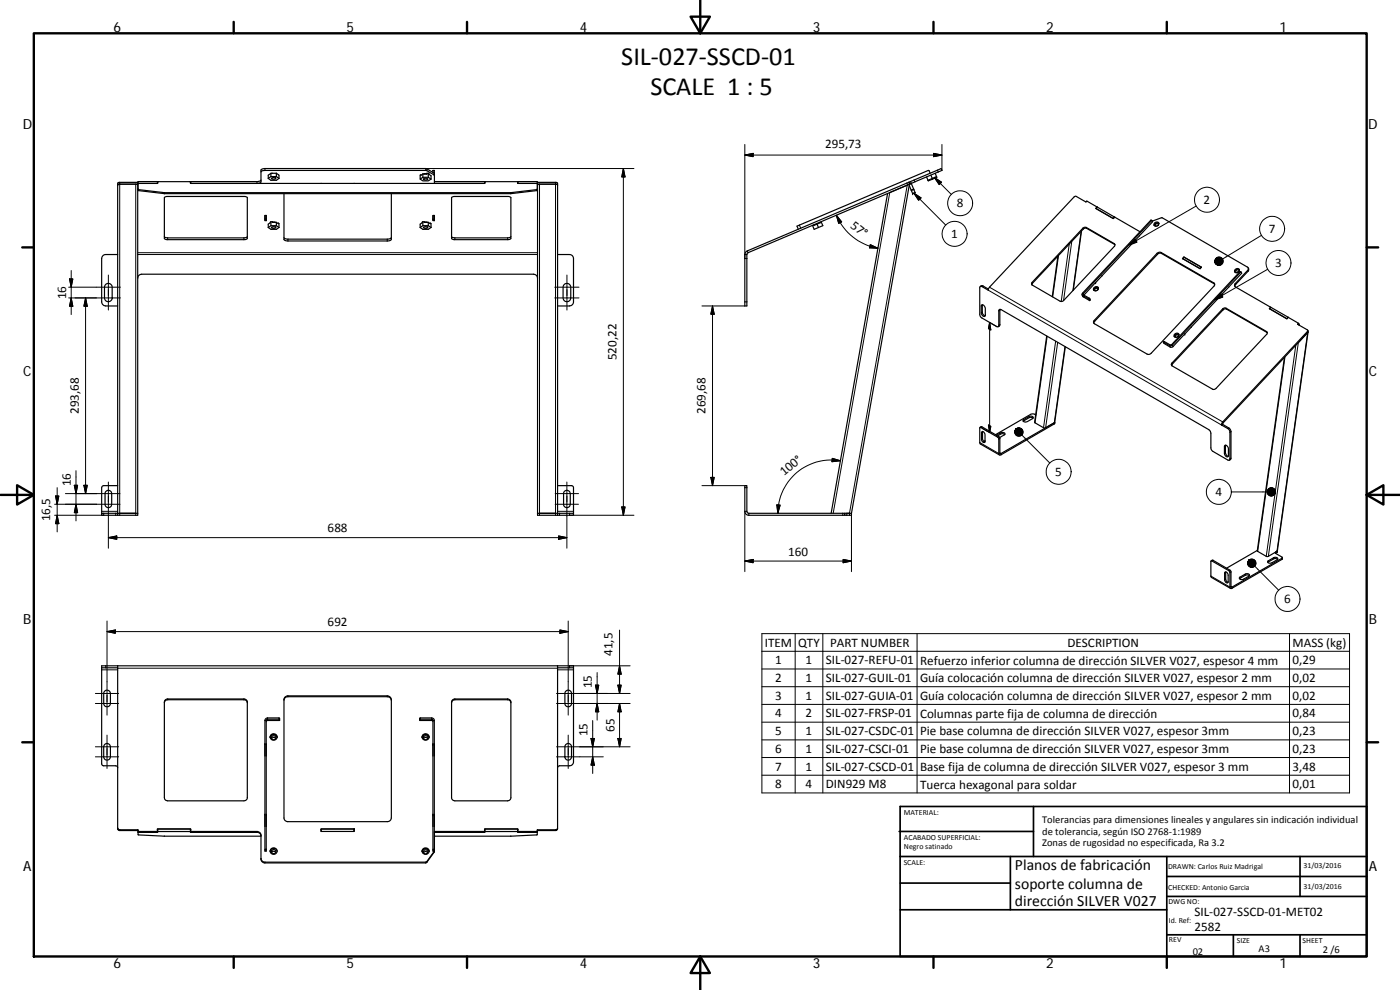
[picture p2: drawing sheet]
<svg xmlns="http://www.w3.org/2000/svg" width="420mm" height="297mm" viewBox="0 0 420 297" stroke-linecap="round" stroke-linejoin="round" font-family="sans-serif">
<g fill="none" stroke="#000" stroke-width=".36">
<path d="M35.4 55.4l5.5-.1 .4 .2v99.1h-10.8v-.6h4.8zM41.4 56.7l.2 .2 7.7 .9h104l7.7-.9 .2-.2v.3l-7.9 1.1h-104l-7.7-.9zM41.4 54.7h-5.7l-.4 .2v.6l.6-.3h5.5M47.2 54.8h.1M49.4 59.2l.9-.3h23.1l.7 .3 .1 12.4-.8 .3h-23.3l-.7-.2zM57.1 54.8h.1M78.3 51.6l.5-.4 .7-.1h48.4l2.5 1.5M81.1 52.2l-.6 .4v.9M81.3 52v1M81.5 53.5l.3-.2a.47 .47 0 0 1 .6-.1 .47 .47 0 0 1 .2 .5l-.7 .1zM81.8 52h1.1M82.9 53h-1.6l-.8 .5"/>
<path d="M82.9 52v1M82.9 53l.8 .5M82.9 52l.6 .4M83.7 53.5l-.8 .6h-1.6l-.8-.6M83.7 52.6v.9M85.2 58.1v13.7l.3 .3 .9 .2h29.8l.9-.2 .3-.3v-13.7M96.3 55h10M96.4 55h-39.3v-.5h-9.8v.5h-5.9h5.8v-.5h-5.8v2.2M106.2 55h39.3v-.5h9.8v.5h5.9h-5.8v-.5h5.8v2.2M126.9 53.2h1.6M126.9 53.2l-.8 .5 .8 .6h1.6l.9-.6M126.9 52.2l-.8 .4v1.1"/>
<path d="M126.9 52.2v1M127.1 53.6l.4-.1a.46 .46 0 0 1 .5-.1 .46 .46 0 0 1 .3 .5l-.3 .1a.57 .57 0 0 1-.9-.4zM128.1 52.2h-.9M128.5 53.2l.9 .5M128.5 52h-.4v.2h-1.2M128.5 52v1.2M128.5 52l.9 .7v1M129.9 51.7v-.6h.4v.9M130.3 52h.1M130.4 52.6l-.1-.7-2.5-1.3h-48.3a.91 .91 0 0 0-1.2 1v2.9l-.7 .5h-20.4v-.5h20.2l.9-.5M130.4 52.6v2.4h15v-.5h-15M135.5 59.2l.8-.3h16.2l.7 .3 .1 12.4-.8 .3h-16.2l-.7-.2z"/>
<path d="M145.4 54.8h.1M155.3 54.8h.1M161.2 54.7h5.7l.4 .2v.6l-.6-.3h-5.5M266.4 58.1l-17 95.9M272.3 55.5l-5.3 2.3M272.9 55.3l-17.4 98.7M273 55.2l-.3-.5-.5 .2-47.9 20.4-.6 .4-.2 .7M273 55.2l-48.5 20.6-.4 .6M273.3 54.5l-.6 .2M273.3 54.5l.2 .5M273.3 54.5l9.1-3.9 .3 .5-9.2 3.9M273.5 55l1.1 2.8-.7 .3-1-2.4"/>
<path d="M273.5 55l-.5 .2M278.1 53.1l.4 1M279.1 52l-.3-.8-.2-.1-39.2 16.7-.2 .1 .4 .9M279.4 52.6l.4 .9M279.8 53.5l.1 .2M279.8 53.5l-1.3 .6M279.9 53.7l-1.3 .6-.1-.2M280.7 52l.4 1M281.1 53l.1 .2-1.3 .5M281.1 53l-1.3 .5M35.3 76.4h-3.9l-.6 .4-.3 .8 .1 13.5 .6 .6 .5 .1h3.6M49.3 71l.2 .2 .8 .2h22.9l.8-.2 .2-.2"/>
<path d="M79.5 64.6h.4v1.6h-.4zM79.5 65.7h.1M79.5 64.6v1.4h.4v-1.4M79.9 65.7h.1M81.3 66.5h.5v.2M81.3 66.5l-.8 .7v1.1M81.3 66.5v1.2M81.5 68.2l.3-.1a.46 .46 0 0 1 .6-.2 .46 .46 0 0 1 .2 .5l-.7 .1zM81.8 66.7h.9M81.8 66.7h1.1M82.9 67.7h-1.6l-.8 .6M82.9 66.7v1"/>
<path d="M82.9 67.7l.8 .6M82.9 66.7l.8 .4v1.2M83.7 68.3l-.8 .5h-1.6l-.8-.5M117.4 71.3l-.4 .3-.8 .2h-30l-1-.5M126.9 66.5l-.8 .7v1.1M126.9 66.5h.4v.2M126.9 66.5v1.2M127.1 68.1h.4a.55 .55 0 0 1 .8 .3l-.4 .1a.47 .47 0 0 1-.5 .1 .47 .47 0 0 1-.3-.5zM127.3 66.7h1M127.3 66.7h1.2M128.5 66.7l.9 .4v1.2M128.5 67.7l.9 .6"/>
<path d="M128.5 67.7h-1.6l-.8 .6M128.5 66.7v1M129.4 68.3l-.9 .5h-1.6l-.8-.5M129.9 64.6h.5v1.6h-.5zM129.9 64.6v1.4h.4v-1.4M130.3 65.7h.1M135.5 71l1 .4h15.8l.8-.2 .2-.2M167.3 76.4h3.9l.7 .4 .2 .8v13.2l-.4 .7-.8 .3h-3.6M223.5 76.4h.6M224.1 76.4v15.4h-.6v-15.4M243.8 67.6l.5 1.2 1.3-.5M245.2 67.2l-1 .5v-.2"/>
<path d="M245.2 67.2l.4 1.1M246.1 66.7l.1 .1-1 .4M246.4 66.5l.5 1.2-1.3 .6M317.5 76.9l-1.7 12.1M324.6 69.3l-2.5 17.8M325 68.5l.3-.3h.7l8.4 4.9 .2 .2-.1 .5-15.3 16.4-.3 .2h-.7l-8.4-4.9-.2-.5zM329.2 62.1l-3-1.8-.4 .3-2.9-1.7-.5 .2-25.4 27.1-.4 .9-2.1-1.2-.4 .1-.1 8.3 .2 .7 5.3 3 .3-.2v-4.7l.2-.3 .4 .1 62.4 36 .6 1.1v4.4l.2 .7 5.3 3 .2-.3v-8.3l-.5-.8-2-1.2M329.2 62.1l-.4 .4 5.3 3.1 .4-.4 7.6 4.3M329.2 62.1h.1M329.3 62.1l5.2 3-.4 .5-5.2-3zM334.5 65.1v.1M334.6 73.4l-8.5-4.9-.9 .1-15.3 16.4-.2 .5"/>
<path d="M342 70.7l3.9-4.2-.2-.3-20.7 22 .1 .2 1.9 1.2 .2 .4-.2 .2M342 70.7v.1M342 70.7l-11.3 12M345.7 66.2l-.3-.1-20.5 21.9-.1 .5 2 1.2 .2 .5M345.8 66.4l3-1.1 25.7 14.9 .1 .8-3.9 4.1-.1 .8 10.7 6.3M346.4 67a.67 .67 0 0 1 1.1-.4 .67 .67 0 0 1-.1 1.1 .62 .62 0 0 1-.8 .1 .62 .62 0 0 1-.2-.8zM347.2 76l.7-.3 .6 .1 15.8 9.1 .2 .5-.1 .3-18.9 20.3-.9 .3-16.1-9.2-.3-.5 .2-.5zM347.5 67.7l-.4 .1M347.7 67.5a.44 .44 0 0 0-.7-.4 .44 .44 0 0 0-.1 .8M347.8 67.1a.87 .87 0 0 0-1.4 .6M354.9 77.6l.4-.4 5.2 3-.4 .4M355 77.6l5.2 3"/>
<path d="M355.3 77.1l5.3 3.1-.4 .4-5.3-3zM355.3 77.1v.1M31.8 85.3a1.15 1.15 0 0 1 1.2-.2 1.15 1.15 0 0 1 .7 1.1v3.2a1.15 1.15 0 0 1-1.2 1.1 1.15 1.15 0 0 1-1.1-1.1v-3.2zM161.3 83.5l-.2-.8-1-.4h-117.6l-.9 .4-.3 .8M169.4 85.3a1.15 1.15 0 0 1 1.2-.2 1.15 1.15 0 0 1 .7 1.1v3.2a1.15 1.15 0 0 1-1.2 1.1 1.15 1.15 0 0 1-1.1-1.1v-3.2zM294.2 85.9l.7-.2 1.7 1M294.7 91.5a1.04 1.04 0 0 1 1 1.1v1.9a.52 .52 0 0 1-.6 .5 .52 .52 0 0 1-.4-.6l-.2-.4v-2.3zM294.8 91.4l.1 2.6 .7 .8M300.1 92.8v4.8l-.5 .4M324.7 88.5l.3 .5 2 1.2M328.3 86.4a.67 .67 0 0 1 .9-.5 .67 .67 0 0 1 .3 1 .66 .66 0 0 1-.9 .4 .66 .66 0 0 1-.3-.9zM328.8 84.8h.1"/>
<path d="M328.8 84.8l-3.5 3.7M329.3 87.1l-.3 .1M329.5 86.9a.44 .44 0 0 0-.6-.3 .44 .44 0 0 0-.2 .7M329.6 86.4a.89 .89 0 0 0-1.3 .7M330.7 82.7h.1M330.8 82.7l-2 2.1M357.5 98.2h.1M357.5 98.2l-2 2M360.5 80.2h.1M364.5 85.3l-16.1-9.3h-.5l-.5 .3-18.9 20.1-.2 .6M366.9 92.7l.5-.3 .6 .1 12.1 7 .2 .3v.4l-15.4 16.4-.7 .3-12.4-7.1-.3-.4zM368.7 86.2l-11.2 12"/>
<path d="M370.8 80.8a.67 .67 0 0 1 1.1 .1 .67 .67 0 0 1-.6 .9 .56 .56 0 0 1-.8-.2 .56 .56 0 0 1 .3-.8zM371.7 81.6l-.5 .2M372 81a.84 .84 0 0 0-1-.2 .84 .84 0 0 0-.4 .8M372.4 81.6l-.3-.1-20.6 22-2.1-1-.2 .2M372.5 81.6l-20.7 21.9-.7 .3-1.9-1.1M372.5 81.6l.1 .4-3.9 4.2M374.6 80.4l.1 .8-3.9 4.1-.2 .7M380.3 99.8l-12.2-7.1h-.7l-15.6 16.5-.2 .5M381 92.6l5.2 3.1M381.3 92.2h.1M381.3 92.2l-.4 .4 5.3 3.1 .4-.5M381.4 92.2l-.4 .4"/>
<path d="M381.4 92.2l5.2 3-.4 .4M386.6 95.2h.1M386.6 95.2l3.1 1.8M389.7 97l-.2 .3 2.9 1.7 .1 .4-25.5 27.2-.4 .9M389.7 97l.1 .3M389.8 97.3l-.1 .1M389.8 97.3l.2 .3M392.5 99.1v.6l-25.6 27.6M392.6 99.6l-9.2 65.6M314.1 100.8l-3.6 25.9 2.9 1.7 3-1.5M319.7 104.1l-3.2 22.6M352.6 100.2a.68 .68 0 0 1 1.2 .1 .68 .68 0 0 1-.7 .9 .56 .56 0 0 1-.7-.3 .56 .56 0 0 1 .2-.7z"/>
<path d="M353.5 101l-.3 .2M353.7 100.9a.44 .44 0 0 0-.7-.4 .44 .44 0 0 0-.1 .7M353.8 100.4a.88 .88 0 0 0-1.3 .6M355.5 100.2h.1M355.5 100.2l-3.8 4h-.5l-1.9-1.2-.1-.3M385.5 107.2l-8.2 58 2.9 1.8 3-1.6M294.6 129.6a.78 .78 0 0 1 1 .9v1.9a.51 .51 0 0 1-.6 .4 .51 .51 0 0 1-.4-.7zM294.9 129.5v2.3l.7 .8M295.6 132.2l-.3 .2M299.1 130.6l1.4-.8a.55 .55 0 0 1 .8-.1 .55 .55 0 0 1 .1 .8l-1.4 .8M301.6 130.4l-.9-.3-1.3 .7M307.1 126l1.9-1.1a.57 .57 0 0 1 .7-.1 .57 .57 0 0 1 .2 .8l-1.6 .9a.71 .71 0 0 1-.8 .1 .71 .71 0 0 1-.4-.6z"/>
<path d="M310 125.5l-1-.2-1.9 1.1M310.8 124.5l-.6-.3h-.8l-10.6 6.2M316.4 126.9l-16.1 9.2-.2-.2-.2-4.7-5.2-3.1-.6 .1M316.5 126.7l-.1 .2M316.5 126.7l-.1 .5-16.3 9.3-.3-.4-.2-4.7-5.4-3.2-.1 4.9 5.8 3.4M366.9 127.3l2.2 1.4 .3 .6v8.2l-.1 .3-.4 .3M366.9 127.3l-.3 .2M367.6 133.6a1.01 1.01 0 0 1 1.1 1.1v2a.52 .52 0 0 1-.6 .4 .52 .52 0 0 1-.5-.5l-.1-.6zM367.8 133.6v2.2a1.24 1.24 0 0 0 .8 1.1M31.8 147.4a1 1 0 0 1 1.1-.2 1 1 0 0 1 .6 .9v3.2a1 1 0 0 1-1 1 1 1 0 0 1-1-1v-3.2zM35.3 145.7h-4.2l-.5 .3-.1 8M41.3 154h-6v.6"/>
<path d="M161.3 154h10.8v.6h-10.8zM161.3 154v-98.5l.5-.2h5.1l.4 .2v99.1M167.3 145.7h4.2l.6 .4v7.9M169.4 147.4a1.02 1.02 0 0 1 1.1-.2 1.02 1.02 0 0 1 .6 .9v3.2a1.01 1.01 0 0 1-1 1 1.01 1.01 0 0 1-1-1v-3.2zM223.5 145.7h.6v7.7l.4 .6h29v.6h-29l-.7-.4-.3-.8zM253.5 154h2v.6h-2M367.7 171.6a.87 .87 0 0 1 .9 1v1.9a.5 .5 0 0 1-.6 .4 .5 .5 0 0 1-.4-.6l-.1-2.5zM367.9 171.6v2.3l.6 .9M372 173.2l1.7-.9a.67 .67 0 0 1 .8-.2 .67 .67 0 0 1 .4 .7l-1.7 1a.67 .67 0 0 1-.8 .1 .67 .67 0 0 1-.4-.7zM375 172.7l-1.1-.2-1.9 1.2M377.3 165.1l-9.2 5.4M380.5 168.3l1.7-1a.71 .71 0 0 1 .8-.1 .71 .71 0 0 1 .4 .7l-1.9 1.1a.62 .62 0 0 1-.7 0 .62 .62 0 0 1-.3-.7z"/>
<path d="M382.8 166l2 1.3-15.1 8.9-.3-.3v-4.6l-5.4-3.2-.5 .2M383.2 165.4l-.5 .3 .1 .3M383.4 165.2l-.2 .2M383.4 165.2l-.1 .5-.5 .3M383.4 167.8l-1-.2-1.9 1.1M384.8 167.3l-.1 .6-15.2 8.7-.4-.5-.1-4.7-5.6-3.1v4.8l5.9 3.5M35.3 199.8v48.6M167.3 199.8v48.6M30.5 200.4v28.8l.4 .5 4 .1 .4 .6M30.5 200.4h4.8M31.4 207.4a1.01 1.01 0 0 1 1.1-.3 1.01 1.01 0 0 1 .6 1v3a1.01 1.01 0 0 1-1 1 1.01 1.01 0 0 1-1-1v-3zM49.5 210.1l.8-.4h22.9l.8 .4 .2 .5v28.8l-.4 .7-.6 .2h-22.9l-.8-.4-.2-.5v-28.8z"/>
<path d="M74.2 210.9l-.4-.8-.6-.1h-22.9l-.6 .1-.4 .8M79.7 215.6l.6-.2 3.6 .1v.4l-3.7-.1-.3 .4v39.2h-.4v-39.2zM83.9 215.9v.3h-3.6l-.4 .3M85.2 210.1l.3-.7 .9-.4h29.8l.8 .3 .4 .8M85.5 209.2l.9-.4h29.8l.9 .4 .3 .7v35.5l-.4 .9-.8 .2h-29.8l-.9-.4-.3-.7v-35.5zM126 215.5l3.8-.1 .4 .4 .1 .4v39.2h-.4v-39.4l-.2-.2-3.7 .1zM126 215.9v.3h3.5l.4 .3M135.8 210.1l.7-.4h15.8l.9 .5 .1 29.2-.5 .8-16.3 .1-.9-.6-.1-29.1zM153.3 210.9l-.4-.8-.6-.1h-15.8l-.6 .1-.4 .8M167.3 200.4h4.8M169.8 207.4a.99 .99 0 0 1 1.1-.3 .99 .99 0 0 1 .6 1v3a.99 .99 0 0 1-1 1 .99 .99 0 0 1-1-1v-3zM172.1 200.4v-.6h-141.6v.6"/>
<path d="M172.1 200.4v28.5l-.4 .6-.5 .2-3.3 .1-.4 .2-.2 .4M31.4 223.4a1.01 1.01 0 0 1 1.1-.3 1.01 1.01 0 0 1 .6 1v3a1.01 1.01 0 0 1-1 1 1.01 1.01 0 0 1-1-1v-3zM79.5 223.4h.1M79.5 223.2v3.6M79.9 223.2v3.6M79.9 223.4h.1M81.1 221.3a1.06 1.06 0 0 1 1-.9 1.06 1.06 0 0 1 1.1 .9M81.5 221.6a.69 .69 0 0 1 1.2 0M126.7 221.3a1.05 1.05 0 0 1 1-.9 1.05 1.05 0 0 1 1.1 .9M127.1 221.6a.7 .7 0 0 1 1.2 0M129.9 223.2v3.6M130.3 223.4h.1"/>
<path d="M130.3 223.2v3.6M169.8 223.4a.99 .99 0 0 1 1.1-.3 .99 .99 0 0 1 .6 1v3a.99 .99 0 0 1-1 1 .99 .99 0 0 1-1-1v-3zM41.4 249.5h5.8M41.4 249.3l-5.7-.1-.3-.4-.1-.4 .3 .5 .3 .1h5.5l.2 1.5 7.7 .4h29M47.2 249h.1M47.2 249.5v.2h-5.8h5.9v-.2M47.2 248.9h.1M47.2 249.5v-.8h10v.8M57.1 249.5h-9.8v-.7h9.8v.9h20M57.1 249h.1M57.1 248.9h.1M57.2 249.5l20.4 .1 .5 .3 .2 .7v7.4l.5 .7 .7 .2h48.3l.3-.2 2.2-3v-.3"/>
<path d="M57.2 249.5v.2h19.9M77.1 249.7l1 .4 .2 .7M79.5 244.5h.1M79.5 244.3v3.7M79.9 244.3v3.7M79.9 244.5h.1M81.1 255.4a1.06 1.06 0 0 1 1-.9 1.06 1.06 0 0 1 1.1 .9M81.5 255.8a.71 .71 0 0 1 1.2 0M96.3 248.9h.1M96.3 249h.1M96.3 248.7h10v.8h-10zM96.4 249.5v-.7h9.8v.7"/>
<path d="M106.2 248.9h.1M106.2 249h.1M126.7 255.5a1.05 1.05 0 0 1 1-.9 1.05 1.05 0 0 1 1.1 .9M127.1 255.8a.7 .7 0 0 1 1.2 0M129.9 244.3v3.7M130.3 244.3v3.7M130.3 255.4l-2.2 3.1-.3 .2h-48.3l-.7-.3-.5-.8M130.3 244.5h.1M145.4 249.5h-15v5.7M145.4 249h.1M145.4 248.9h.1M145.4 249.5v-.8h10v.8"/>
<path d="M145.4 249.5v.2h-15h15.1v-.2M155.3 249h.1M155.3 248.9h.1M155.4 249.5h5.8M155.4 249.5v.2h5.8h-5.9v-.9h-9.8v.7h9.8M161.2 249.3l5.7-.1 .3-.2 .1-.6-.1 .3-.5 .3h-5.4l-.1 1.4-.2 .1-7.7 .4h-22.9"/>
<circle cx="371.3" cy="81.3" r=".45"/>
<circle cx="82.1" cy="221.1" r="1.01"/>
<circle cx="82.1" cy="221.3" r=".63"/>
<circle cx="127.7" cy="221.1" r="1.01"/>
<circle cx="127.7" cy="221.3" r=".64"/>
<circle cx="82.1" cy="255.4" r="1.01"/>
<circle cx="82.1" cy="255.5" r=".63"/>
<circle cx="127.7" cy="255.4" r="1.01"/>
<circle cx="127.7" cy="255.6" r=".64"/>
</g>
<g fill="none" stroke="#000" stroke-width=".3">
<path d="M35.9 54.7v99.9M40.7 55.3v99.3M41.3 54.7v.5M41.6 56.9v.3M49.3 57.8v.3M77.1 54.5v.5M79.5 50.6v.5M81.3 52h.5l-.7 .2M83.5 52.4l.2 .2M128.1 50.7v.5M129.9 51.2h.4M130.3 51.9v.6"/>
<path d="M153.3 57.8v.3M161 56.9v.3M161.3 54.7v.5M161.9 55.3v99.3M166.7 54.7v99.9M187.1 50.6v104M187.1 50.6l.5 2.5h-1zM190.3 50.6h-62.5v.5M223.5 43.3v34.3h.6M223.5 46.5l2.5-.5v1zM223.5 46.5h59.2M267 57.8l-16.9 96.2"/>
<path d="M272.2 54.9l.2 .6M272.3 55.5l-17.4 99.1M272.8 54.7l.3 .5M274.2 56.7l-.8 .3M274.3 58l9.5 9.5M274.3 58l2.1 1.4-.7 .7zM274.3 56.9l-.8 .3M274.3 54l.3 .5M274.6 57.8l-.7 .3M280.2 46l2.5 .5-2.5 .5zM280.4 53.3l5.1 5M280.4 53.3l2.2 1.4-.7 .7z"/>
<path d="M281.4 51.1l.2 .5M282.7 43.3v7.8M41.3 75.8h120M41.3 76.4h120M50.3 71.4v.5M73.2 71.4v.5M86.4 71.8v.5M116.2 71.8v.5M136.5 71.4v.5M152.3 71.4v.5M224.3 75.3l.2 .5M239.9 67.5l.4 1"/>
<path d="M251 64.6a16.7 16.7 0 0 0 12.5 9.9M251 64.6l1.6 2-.9 .4zM261.2 73.4l2.3 1.1-2.6-.1zM317.7 76.7l-1.8 12.4M320.9 73.2l-2.4 17.3M321.7 72.4l-2.5 17.8M324.5 69.4l-2.5 17.8M325 68.5l.1 .2M326 68.2l.1 .3M334.4 73.1l.1 .2M338.8 73.5l1.9-1.7 .5 .9zM345.4 66.1l.2 .1"/>
<path d="M347.2 76l.2 .3M348.5 75.8l.1 .3M359 61.8l-20.2 11.7M378.6 70.6l-11.7 7.1M20.6 89.4h15.5M20.6 86.2h15.5M20.9 83.7h1l-.5 2.5zM21.4 81.2v13.2M21.4 89.4l.5 2.5h-1zM25.7 89.4v58.7M25.7 89.4l.5 2.5h-1zM32.5 82.5v10.5"/>
<path d="M166.5 89.4h7.3M166.5 86.2h7.3M170.1 82.5v10.5M210.7 91.8h12.8M213.8 91.8v53.9M213.8 91.8l.5 2.5h-1zM223.5 90.6h.6M294.8 93.6l-.3 .2M294.8 91.7l-.3 .2M295 85.8l-.3 .2M296.6 87.1l70 40.4M296.9 96.7l2.3 1.3"/>
<path d="M297 86.2l70 40.4 .1 .3M297 96.8v33l-2.3-1.3M297 96.8l.4 2.2-.8-.4zM300.1 93.1l-.3 .2M300.1 97.4l-.3 .2M309.7 84.7l.2 .3M324.9 88l.4 .5M325.1 88.4l-.2 .2 .2 .5M326.9 89.5l-.2 .2M327.1 89.6l-.3 .2M328.4 96.1l.1 .3M364.3 84.9l.1 .3"/>
<path d="M364.6 90l1.9-1.7 .5 .8zM366.9 92.7l.2 .3M368 92.5l.1 .2M370.7 85.1l.1 .2M372.1 81.5l.2 .2M374.4 81.1l.2 .3M380.1 99.5l.1 .2M380.4 80.8l-15.8 9.2M389.5 97.2v.1M392.4 99.5l.1 .2M392.4 99.8l-9.2 66M314.3 100.9l-3.7 26"/>
<path d="M316.8 102.4l-3.6 25.9M317.4 102.7l-3.6 25.6M319.6 104l-3.2 23.2M349.4 102.5l-.2 .2M351.2 103.5l-.2 .2 .2 .5M351.6 103.4l.4 .6M351.7 108.9l.1 .3M385.6 107.1l-8.1 58.3M388.9 103.6l-8.9 63.3M389.6 102.8l-8.9 64.1M249.8 137.5l2.4 .7-2.5 .3zM252.2 138.2a16 16 0 0 0-18.8 15.8"/>
<path d="M294 132.8l5.8 3.3 .3-.2 .3 .2v.4M294.7 128.1l-.3 .1M294.9 129.7l-.3 .1M294.9 131.6l-.3 .2M296.6 127.5l.8 .4-.4 1.9zM299.8 131l-.4 .2M300.1 131.6l-.3 .1M300.3 129.9v.3M306.7 130.5l8.4 8.4M307.2 125.9v.4M308.8 125v.3M367.8 135.8l-.3 .2"/>
<path d="M367.8 133.8l-.3 .2M368.8 128.4l-.3 .2M369.4 129.5l-.3 .2M369.4 137.5l-.3 .2M16.4 151.3h19.6M16.7 148.8h1l-.5 2.5zM17.2 154.6l.5 2.5h-1zM17.2 146.3v13.3M19.6 148.1h16.4M22.3 145.6h1l-.5 2.5zM22.8 151.3l.5 2.5h-1zM22.8 141.2v15.1"/>
<path d="M25.2 145.6h1l-.5 2.5zM30.5 153.4h4.8M31.1 154v.6h-14.7M32.5 144.6v19.9M34.7 154v.6M166.6 151.3h7M166.6 148.1h7M167.3 153.4h4.8M167.9 154v.6M170.1 144.6v19.9M170.9 154v.6h19.4M186.6 152.1h1l-.5 2.5z"/>
<path d="M210.7 145.7h12.8M213.3 143.2h1l-.5 2.5zM223.5 146.3h.6M224.1 153.4h-.6v18.1M224.7 154v.6M233.1 151.5l1 .1-.7 2.4zM252.9 154v.6M254.1 154v.6M255.5 154.6v16.9M369.5 147.6a3.8 3.8 0 0 1-5.5 3.2 3.8 3.8 0 0 1-.3-6.4 3.8 3.8 0 0 1 5.8 2.7v.5h10.8M32.5 161.3l2.5-.5v1zM32.5 161.3h137.6"/>
<path d="M167.6 160.8l2.5 .5-2.5 .5zM223.5 168.3l2.5-.4v.9zM223.5 168.3h32M253 167.9l2.5 .4-2.5 .5zM363.4 172.8l5.7 3.3 .3-.2 .3 .2v.4M364 168.1l-.3 .2M367.8 173.8l-.3 .1M367.8 171.8l-.3 .2M369.1 171.1l-.3 .1M369.4 171.6l-.3 .2M372.1 173.2v.3M373.7 172.3v.3"/>
<path d="M376.6 169.9l7.1 7.2M380.6 168.3v.3M382.2 167.3v.4M382.8 165.7v.3M384.7 167.5v.4M31.7 199.8v.6M32.1 186.3v28.3M32.1 189.5l2.5-.5v1zM32.1 189.5h138.4M168 189l2.5 .5-2.5 .5zM170.5 186.3v28.3M185.9 189.1v19"/>
<path d="M185.9 199.8l.5 2.5h-1zM189.1 199.8h-18.2v.6M228.7 190.1h176.3v47.8h-176.3zM228.7 195.4h176.3M238.6 190.1v47.8M246.9 190.1v47.8M275.2 190.1v47.8M387 190.1v47.8M28.6 211.1h7M28.6 208.1h7M30.5 201h4.8M35.3 200.5h132"/>
<path d="M50.3 209.7v.3M73.2 209.7v.3M79.5 216.2h.4M80.3 215.4v.8M83.7 215.4v.4M86.4 208.8v.2M116.2 208.8v.2M126.1 215.4v.4M129.5 215.4v.8M129.9 216.2h.4M136.5 209.7v.3M152.3 209.7v.3"/>
<path d="M167 211.1h22.1M167 208.1h22.1M167.3 201h4.8M177.9 216.2v15.9M178.7 205.6h1l-.5 2.5zM179.2 201.8v14.3M179.2 211.1l.5 2.5h-1zM185.4 205.6h1l-.5 2.5zM185.9 211.1v13M185.9 211.1l.5 2.5h-1zM228.7 200.7h176.3M228.7 206h176.3"/>
<path d="M228.7 211.3h176.3M228.7 216.7h176.3M28.6 224.1h7M28.6 227.1h7M32.1 220.6v10M167 224.1h22.1M167 227.1h14M170.5 220.6v10M177.4 221.6h1l-.5 2.5zM177.9 227.1l.5 2.5h-1zM185.4 221.6h1l-.5 2.5zM228.7 222h176.3"/>
<path d="M228.7 227.3h176.3M228.7 232.6h176.3M35.9 249v.2M41.3 249v.2M77.1 249.5v.2M79.5 258.7v.2M79.5 255.1h.4M79.5 254.8h.4M127.8 258.7v.2M128.1 258.5v.2M129.9 254.8h.4M129.9 255.1h.4"/>
<path d="M130.3 255.5v.2M161.3 249v.2M166.7 249v.2"/>
<circle cx="362.2" cy="59.9" r="3.8"/>
<circle cx="286.5" cy="70.2" r="3.8"/>
<circle cx="288.1" cy="61" r="3.8"/>
<circle cx="381.8" cy="68.7" r="3.7"/>
<circle cx="383.7" cy="78.9" r="3.8"/>
<circle cx="317.7" cy="141.6" r="3.8"/>
<circle cx="386.4" cy="179.7" r="3.8"/>
</g>
<g fill="#000">
<circle cx="273.9" cy="58.1" r=".18"/>
<circle cx="129.9" cy="65.7" r=".18"/>
<circle cx="340" cy="72.8" r=".18"/>
<circle cx="328.8" cy="84.8" r=".18"/>
<circle cx="366.8" cy="88.3" r=".18"/>
<circle cx="355.5" cy="100.2" r=".18"/>
<circle cx="129.9" cy="223.4" r=".18"/>
<circle cx="129.9" cy="223.2" r=".18"/>
<circle cx="129.9" cy="244.3" r=".18"/>
<circle cx="129.9" cy="244.5" r=".18"/>
</g>
<g fill="none" stroke="#000" stroke-width=".71">
<path d="M10.1 10h400.1v277h-400.1zM70.1 6.6v3.4M140.2 6.6v3.4M207.3 5h5.8l-2.9 5zM210.2 0v10M280.2 6.6v3.4M350.2 6.6v3.4M6.7 74.2h3.4M410.2 74.2h3.4M.2 148.5h9.9M5.1 145.6l5 2.9-5 2.9zM410.2 148.5l5-2.9v5.8z"/>
<path d="M410.2 148.5h9.9M6.7 222.7h3.4M410.2 222.7h3.4M70.1 287v3.4M140.2 287v3.4M210.2 287l2.9 5h-5.8zM210.2 287v10M280.2 287v3.4M350.2 287v3.4"/>
</g>
<g fill="none" stroke="#000" stroke-width=".51">
<path d="M269.8 249.5h40.4M270.1 257h140.1M270.1 242h140.1v45h-140.1zM303.2 257v16M310.2 242v15M350.2 257v30M390.2 257v12M270.1 273h80.1M270.1 265h33.1M350.2 269h60M350.2 263h60M350.2 280.5h60"/>
<path d="M370.2 280.5v6.5M390.2 280.5v6.5"/>
</g>
<g fill="#000" stroke="#000" stroke-width=".3">
<path d="M187.1 50.6l.5 2.5h-1zM223.5 46.5l2.5-.5v1zM274.3 58l2.1 1.4-.7 .7zM280.2 46l2.5 .5-2.5 .5zM280.4 53.3l2.2 1.4-.7 .7zM251 64.6l1.6 2-.9 .4zM261.2 73.4l2.3 1.1-2.6-.1zM338.8 73.5l1.9-1.7 .5 .9zM364.8 79l.4 .4zM364.8 79l.6 .5zM364.8 79l.8 .6zM364.8 79l1.1 .6z"/>
<path d="M364.8 79l1.4 .6h-.3zM364.8 79l1.6 .5-.2 .1zM364.8 79l1.8 .3-.2 .2zM364.8 79l2 .1-.2 .2zM364.8 79l2.2-.1-.2 .2zM364.8 79l2.3-.4-.1 .3zM364.8 79l2.3-.6v.2zM364.8 79l2.3-.9v.3zM364.8 79l2.2-1.1 .1 .2zM364.8 79l2-1.4 .2 .3zM364.8 79l1.8-1.6 .2 .2zM366.4 77.3l.2 .1-1.8 1.6z"/>
<path d="M366.2 77.2l.2 .1-1.6 1.7zM365.9 77.1l.3 .1-1.4 1.8zM365.6 77.1h.3l-1.1 1.9zM365.4 77.2l.2-.1-.8 1.9zM365.1 77.3l.3-.1-.6 1.8zM364.9 77.5l.2-.2-.3 1.7zM364.9 77.5l-.1 1.5zM364.8 77.7v1.3zM364.6 78l.2 1zM364.6 78.2l.2 .8zM364.6 78.5l.2 .5zM364.7 78.8l.1 .2z"/>
<path d="M20.9 83.7h1l-.5 2.5zM21.4 89.4l.5 2.5h-1zM25.7 89.4l.5 2.5h-1zM213.8 91.8l.5 2.5h-1zM297 96.8l.4 2.2-.8-.4zM364.6 90l1.9-1.7 .5 .8zM249.8 137.5l2.4 .7-2.5 .3zM296.6 127.5l.8 .4-.4 1.9zM304.9 128.8l-.3 .4zM304.9 128.8l-.4 .7zM304.9 128.8l-.4 .9zM304.9 128.8l-.3 1.2z"/>
<path d="M304.9 128.8l-.2 1.4zM304.9 128.8v1.7l-.2-.3zM304.9 128.8l.1 1.9-.1-.2zM304.9 128.8l.4 2-.3-.1zM304.9 128.8l.7 2.1-.3-.1zM304.9 128.8l.9 2.1h-.2zM304.9 128.8l1.2 2.1h-.3zM304.9 128.8l1.5 1.9-.3 .2zM304.9 128.8l1.7 1.8-.2 .1zM304.9 128.8l1.9 1.6-.2 .2zM304.9 128.8l2 1.4-.1 .2zM304.9 128.8l2.1 1.1-.1 .3z"/>
<path d="M304.9 128.8l2.1 .9v.2zM304.9 128.8l2.1 .6v.3zM304.9 128.8l2 .4 .1 .2zM304.9 128.8l1.9 .1 .1 .3zM304.9 128.8l1.7-.1 .2 .2zM304.9 128.8l1.5-.3 .2 .2zM304.9 128.8l1.5-.3zM304.9 128.8l1.2-.4zM304.9 128.8l1-.4zM304.9 128.8l.7-.4zM304.9 128.8l.5-.3zM304.9 128.8l.2-.2z"/>
<path d="M16.7 148.8h1l-.5 2.5zM17.2 154.6l.5 2.5h-1zM22.3 145.6h1l-.5 2.5zM22.8 151.3l.5 2.5h-1zM25.2 145.6h1l-.5 2.5zM186.6 152.1h1l-.5 2.5zM213.3 143.2h1l-.5 2.5zM233.1 151.5l1 .1-.7 2.4zM382.7 147.1l.1 .5zM382.5 146.8l.3 .8zM382.3 146.6l.5 1zM382.1 146.5l.7 1.1z"/>
<path d="M381.9 146.4l.9 1.2zM381.6 146.3l.3 .1 .9 1.2zM381.3 146.3h.3l1.2 1.3zM381.1 146.4l.2-.1 1.5 1.3zM380.8 146.6l.3-.2 1.7 1.2zM380.6 146.7l.2-.1 2 1zM380.6 146.7l2.2 .9-2.4-.7zM380.4 146.9l2.4 .7-2.5-.4zM380.3 147.2l2.5 .4-2.5-.2zM380.3 147.4l2.5 .2-2.5 .1zM380.3 147.7l2.5-.1-2.5 .4zM380.3 148l2.5-.4-2.4 .6z"/>
<path d="M380.4 148.2l2.4-.6-2.2 .8zM380.6 148.4l2.2-.8-2 1zM380.8 148.6l2-1-1.7 1.1zM381.1 148.7l1.7-1.1-1.5 1.2zM381.3 148.8l1.5-1.2-1.2 1.2zM382.8 147.6l-.9 1.2h-.3zM382.8 147.6l-.9 1.2zM382.8 147.6l-.7 1.1zM382.8 147.6l-.5 .9zM382.8 147.6l-.3 .7zM382.8 147.6l-.1 .5zM382.8 147.6l-.1 .2z"/>
<path d="M32.5 161.3l2.5-.5v1zM167.6 160.8l2.5 .5-2.5 .5zM223.5 168.3l2.5-.4v.9zM253 167.9l2.5 .4-2.5 .5zM374.8 168.1l-.3 .5zM374.8 168.1l-.4 .7zM374.8 168.1l-.4 1zM374.8 168.1l-.3 1.3zM374.8 168.1l-.2 1.5zM374.8 168.1l-.1 1.7-.1-.2zM374.8 168.1l.2 1.9-.3-.2zM374.8 168.1l.4 2-.2-.1z"/>
<path d="M374.8 168.1l.6 2.1-.2-.1zM374.8 168.1l.9 2.1h-.3zM374.8 168.1l1.2 2.1h-.3zM374.8 168.1l1.4 2-.2 .1zM374.8 168.1l1.7 1.9-.3 .1zM374.8 168.1l1.8 1.7-.1 .2zM374.8 168.1l2 1.5-.2 .2zM374.8 168.1l2.1 1.2-.1 .3zM374.8 168.1l2.1 1v.2zM374.8 168.1l2.1 .7v.3zM374.8 168.1l2 .4 .1 .3zM374.8 168.1l1.9 .2 .1 .2z"/>
<path d="M374.8 168.1h1.7l.2 .2zM374.8 168.1l1.5-.2 .2 .2zM374.8 168.1l1.5-.2zM374.8 168.1l1.3-.3zM374.8 168.1l1-.3zM374.8 168.1l.7-.3zM374.8 168.1l.5-.3zM374.8 168.1l.2-.1zM32.1 189.5l2.5-.5v1zM168 189l2.5 .5-2.5 .5zM178.7 205.6h1l-.5 2.5zM179.2 211.1l.5 2.5h-1z"/>
<path d="M185.4 205.6h1l-.5 2.5zM185.9 199.8l.5 2.5h-1zM185.9 211.1l.5 2.5h-1zM177.4 221.6h1l-.5 2.5zM177.9 227.1l.5 2.5h-1zM185.4 221.6h1l-.5 2.5z"/>
</g>
<g font-size="7.9">
<text x="186.4" y="19.6">SIL‐027‐SSCD‐01</text>
<text x="195.2" y="28.6">SCALE 1 : 5</text>
</g>
<g font-size="4.7">
<text x="304.6" y="261.2">Planos de fabricación</text>
<text x="304.6" y="266.6">soporte columna de</text>
<text x="304.6" y="272">dirección SILVER V027</text>
</g>
<g font-size="4.2">
<text x="34" y="9.6">6</text>
<text x="104" y="9.6">5</text>
<text x="174" y="9.6">4</text>
<text x="244" y="9.6">3</text>
<text x="314" y="9.6">2</text>
<text x="384" y="9.6">1</text>
<text x="6.8" y="38.7">D</text>
<text x="410.6" y="38.7">D</text>
<text x="7" y="112.9">C</text>
<text x="410.8" y="112.9">C</text>
<text x="7" y="187.1">B</text>
<text x="410.8" y="187.1">B</text>
<text x="7" y="261.3">A</text>
<text x="410.8" y="261.3">A</text>
<text x="34" y="290.4">6</text>
<text x="104" y="290.4">5</text>
<text x="174" y="290.4">4</text>
<text x="244" y="290.4">3</text>
<text x="314" y="290.4">2</text>
<text x="384" y="290.4">1</text>
</g>
<g font-size="3.9">
<text x="247.6" y="44.4">295,73</text>
<text x="287.1" y="62.3">8</text>
<text x="361.2" y="61.2">2</text>
<text x="255.1" y="68" transform="rotate(38 255.1 68)">57°</text>
<text x="285.5" y="71.4">1</text>
<text x="380.8" y="69.9">7</text>
<text x="382.7" y="80.2">3</text>
<text x="19.8" y="89.8" transform="rotate(-90 19.8 89.8)">16</text>
<text x="185" y="108.1" transform="rotate(-90 185 108.1)">520,22</text>
<text x="23.6" y="124.2" transform="rotate(-90 23.6 124.2)">293,68</text>
<text x="211.8" y="124.2" transform="rotate(-90 211.8 124.2)">269,68</text>
<text x="235.3" y="142.9" transform="rotate(-40 235.3 142.9)">100°</text>
<text x="316.7" y="142.8">5</text>
<text x="21.3" y="146" transform="rotate(-90 21.3 146)">16</text>
<text x="364.8" y="148.8">4</text>
<text x="15.1" y="156.4" transform="rotate(-90 15.1 156.4)">16,5</text>
<text x="98.3" y="159.7">688</text>
<text x="236.5" y="166.8">160</text>
<text x="385.4" y="181">6</text>
<text x="98.3" y="187.9">692</text>
<text x="183.9" y="196.8" transform="rotate(-90 183.9 196.8)">41,5</text>
<text x="229.5" y="194">ITEM</text>
<text x="239.5" y="194">QTY</text>
<text x="249.1" y="194">PART NUMBER</text>
<text x="320.4" y="194">DESCRIPTION</text>
<text x="387.9" y="194.1">MASS (kg)</text>
<text x="232.6" y="199.3">1</text>
<text x="241.8" y="199.3">1</text>
<text x="247.8" y="199.3">SIL‐027‐REFU‐01</text>
<text x="276.1" y="199.4">Refuerzo inferior columna de dirección SILVER V027, espesor 4 mm</text>
<text x="387.9" y="199.3">0,29</text>
<text x="177.7" y="206.5" transform="rotate(-90 177.7 206.5)">15</text>
<text x="232.6" y="204.6">2</text>
<text x="232.6" y="210">3</text>
<text x="241.8" y="204.6">1</text>
<text x="241.8" y="210">1</text>
<text x="247.8" y="204.6">SIL‐027‐GUIL‐01</text>
<text x="247.8" y="210">SIL‐027‐GUIA‐01</text>
<text x="276.1" y="204.7">Guía colocación columna de dirección SILVER V027, espesor 2 mm</text>
<text x="387.9" y="204.6">0,02</text>
<text x="387.9" y="210">0,02</text>
<text x="232.6" y="215.3">4</text>
<text x="241.8" y="215.3">2</text>
<text x="247.8" y="215.3">SIL‐027‐FRSP‐01</text>
<text x="276.1" y="210">Guía colocación columna de dirección SILVER V027, espesor 2 mm</text>
<text x="276.1" y="215.3">Columnas parte fija de columna de dirección</text>
<text x="387.9" y="215.3">0,84</text>
<text x="176.3" y="220.9" transform="rotate(-90 176.3 220.9)">15</text>
<text x="184.4" y="219.5" transform="rotate(-90 184.4 219.5)">65</text>
<text x="232.6" y="220.6">5</text>
<text x="241.8" y="220.6">1</text>
<text x="247.8" y="220.6">SIL‐027‐CSDC‐01</text>
<text x="276.1" y="220.7">Pie base columna de dirección SILVER V027, espesor 3mm</text>
<text x="387.9" y="220.6">0,23</text>
<text x="232.6" y="225.9">6</text>
<text x="241.8" y="225.9">1</text>
<text x="247.8" y="225.9">SIL‐027‐CSCI‐01</text>
<text x="276.1" y="226">Pie base columna de dirección SILVER V027, espesor 3mm</text>
<text x="387.9" y="225.9">0,23</text>
<text x="232.6" y="231.2">7</text>
<text x="241.8" y="231.2">1</text>
<text x="247.8" y="231.2">SIL‐027‐CSCD‐01</text>
<text x="276.1" y="231.3">Base fija de columna de dirección SILVER V027, espesor 3 mm</text>
<text x="387.9" y="231.2">3,48</text>
<text x="232.6" y="236.5">8</text>
<text x="241.8" y="236.5">4</text>
<text x="247.8" y="236.5">DIN929 M8</text>
<text x="276.1" y="236.6">Tuerca hexagonal para soldar</text>
<text x="387.9" y="236.5">0,01</text>
<text x="358.5" y="274.9">SIL‐027‐SSCD‐01‐MET02</text>
<text x="358.5" y="279.4">2582</text>
</g>
<g font-size="3.1">
<text x="312.8" y="246.8">Tolerancias para dimensiones lineales y angulares sin indicación individual</text>
<text x="312.8" y="250.4">de tolerancia, según ISO 2768‐1:1989</text>
<text x="312.8" y="254">Zonas de rugosidad no especificada, Ra 3.2</text>
<text x="357.9" y="286.4">02</text>
<text x="377.7" y="285.6">A3</text>
<text x="397" y="285.9">2 /6</text>
</g>
<g font-size="2.4">
<text x="271.2" y="244.4">MATERIAL:</text>
<text x="271.3" y="251.9">ACABADO SUPERFICIAL:</text>
<text x="271.3" y="254.6">Negro satinado</text>
<text x="271.2" y="259.7">SCALE:</text>
<text x="350.6" y="260.8">DRAWN: Carlos Ruiz Madrigal</text>
<text x="391.2" y="260.6">31/03/2016</text>
<text x="350.6" y="267">CHECKED: Antonio Garcia</text>
<text x="391.2" y="266.6">31/03/2016</text>
<text x="350.7" y="271.4">DWG NO:</text>
<text x="350.8" y="276.8">Id. Ref:</text>
<text x="350.8" y="282.8">REV</text>
<text x="371.2" y="282.9">SIZE</text>
<text x="390.9" y="282.9">SHEET</text>
</g>
</svg>
